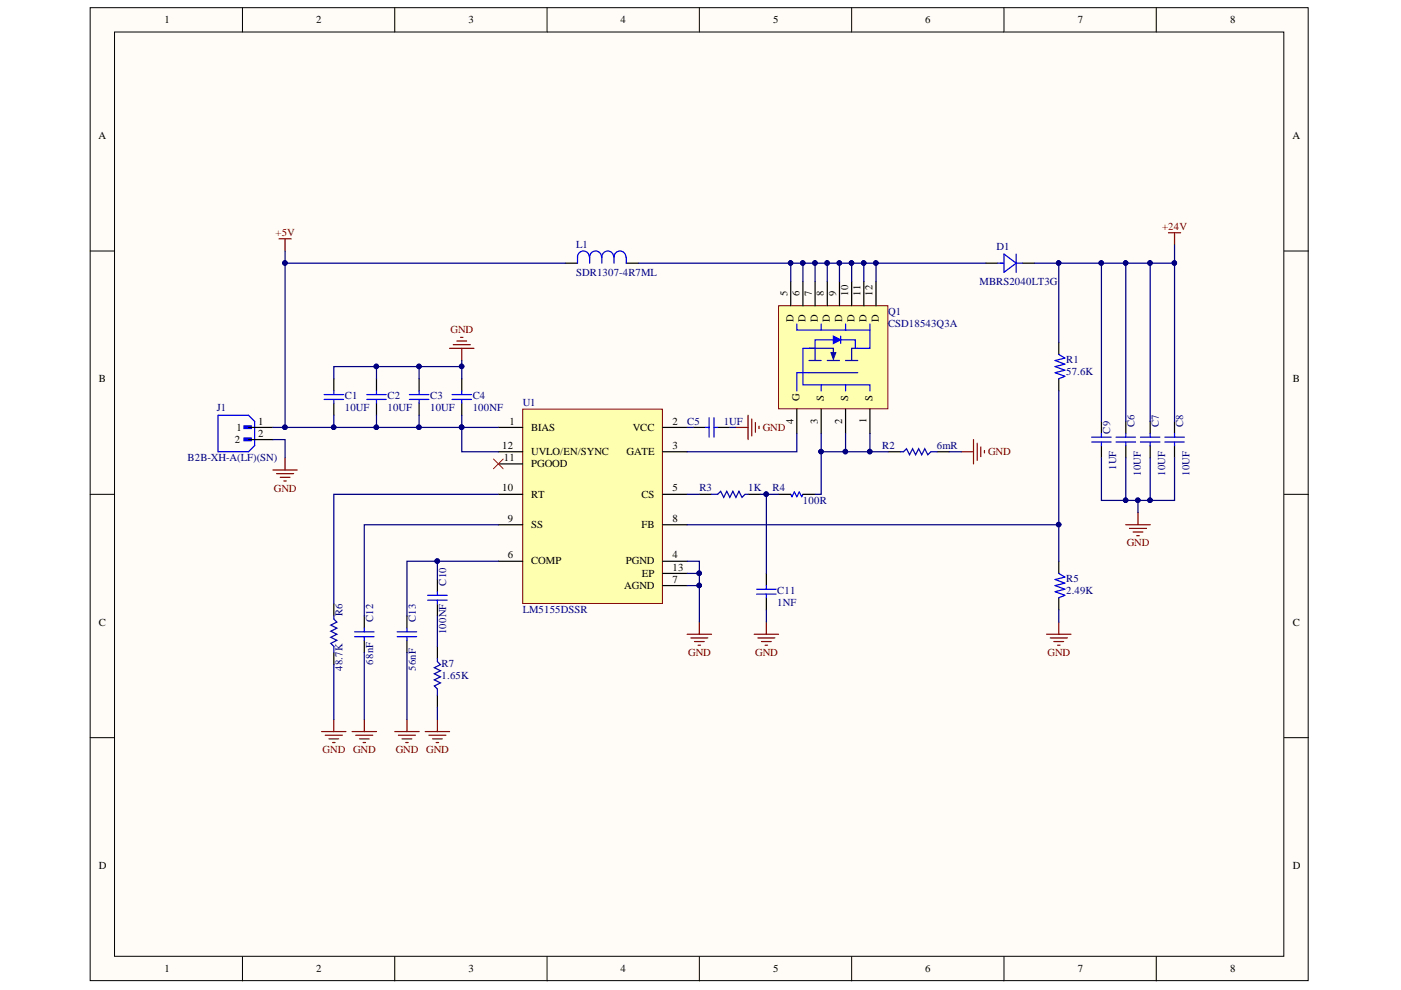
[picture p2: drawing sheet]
<svg xmlns="http://www.w3.org/2000/svg" width="297mm" height="210mm" viewBox="0 0 297 210" stroke-linecap="round" stroke-linejoin="round" font-family="sans-serif">
<g fill="#fffcf8" stroke="#000" stroke-width=".21">
<path d="M19.1 1.6h258.3v206.3h-258.3z"/>
<path d="M24.3 6.8h247.9v196h-247.9z"/>
</g>
<g fill="none" stroke="#000" stroke-width=".21">
<path d="M51.4 1.6v5.2M83.7 1.6v5.2M116 1.6v5.2M148.3 1.6v5.2M180.6 1.6v5.2M212.9 1.6v5.2M245.1 1.6v5.2M19.1 53.2h5.2M272.3 53.2h5.1M19.1 104.8h5.2M272.3 104.8h5.1M19.1 156.4h5.2"/>
<path d="M272.3 156.4h5.1M51.4 202.8v5.2M83.7 202.8v5.2M116 202.8v5.2M148.3 202.8v5.2M180.6 202.8v5.2M212.9 202.8v5.2M245.1 202.8v5.2"/>
</g>
<g fill="#00f" stroke="#00f" stroke-width=".26">
<path d="M51.7 90.3h1.6v.6h-1.6z"/>
<path d="M51.7 92.9h1.6v.5h-1.6z"/>
</g>
<path d="M46.2 88h6.5l1.3 1.3v5.2l-1.3 1.3h-6.5z" fill="none" stroke="#00f" stroke-width=".26"/>
<path d="M52.7 90.6h5.2M52.7 93.2h5.2" fill="none" stroke="#000" stroke-width=".26"/>
<path d="M110.8 86.8h29.6v41.2h-29.6z" fill="#ffffb0" stroke="#800000" stroke-width=".21"/>
<g fill="none" stroke="#000" stroke-width=".26">
<path d="M97.9 80.3v2.6M97.9 85.5v2.5M105.7 95.8h5.1M105.7 90.6h5.1M105.7 98.4h5.1M140.5 95.8h5.2M140.5 90.6h5.2M105.7 104.8h5.1M105.7 111.3h5.1M105.7 119h5.1M140.5 104.8h5.2M140.5 111.3h5.2"/>
<path d="M140.5 119h5.2M148.3 104.8h2.6M158.6 104.8h2.6M70.8 128v2.6M70.8 138.3v2.6M77.2 130.6v2.6M77.2 135.8v2.5M86.3 130.6v2.6M86.3 135.8v2.5M92.7 137.1v2.5M140.5 121.6h5.2M140.5 124.2h5.2"/>
<path d="M92.7 147.4v2.6"/>
</g>
<path d="M95.8 83.7h4.2M95.8 84.7h4.2M97.9 82.9v.8M97.9 84.7v.8M75.2 134h4.1M75.2 135h4.1M77.2 133.2v.8M77.2 135v.8M84.2 134h4.1M84.2 135h4.1M86.3 133.2v.8M86.3 135v.8" fill="none" stroke="#00f" stroke-width=".26"/>
<path d="M95.3 73.9h5.2M96.1 73.1h3.6M96.9 72.3h2M97.6 71.5h.6M97.9 73.9v2.5" fill="none" stroke="#800000" stroke-width=".26"/>
<path d="M104.6 97.3l2.1 2.1M106.7 97.3l-2.1 2.1" fill="none" stroke="#f00" stroke-width=".21"/>
<path d="M150.9 104.8h1.3l.6-.6 .6 1.3 .7-1.3 .6 1.3 .7-1.3 .6 1.3 .7-1.3 .6 1.3 .7-.7h.6M70.8 130.6v.7l.6 .6-1.3 .6 1.3 .7-1.3 .6 1.3 .7-1.3 .6 1.3 .7-1.3 .6 .7 .7v1.2M92.7 139.6v.7l.7 .6-1.3 .7 1.3 .6-1.3 .7 1.3 .6-1.3 .6 1.3 .7-1.3 .6 .6 .7v1.3" fill="none" stroke="#0000bf" stroke-width=".26"/>
<path d="M165.1 64.8h23.1v21.9h-23.1z" fill="#ffffb0" stroke="#800000" stroke-width=".21"/>
<path d="M178 59.7v5.1M180.6 59.7v5.1M183.2 59.7v5.1M185.7 59.7v5.1" fill="none" stroke="#000" stroke-width=".26"/>
<path d="M171.5 79h10.4M171.5 76.4h2.6M175.4 76.4h2.6M176.7 75.8v-1.9h-5.2h1.3v2.5M179.3 76.4h2.6" fill="none" stroke="#0000bf" stroke-width=".26"/>
<path d="M176.2 74.8h1l-.5 1.4z" fill="#0000bf"/>
<path d="M176.2 74.8h1l-.5 1.4z" fill="none" stroke="#0000bf" stroke-width=".21"/>
<path d="M181.9 73.9h-1.3v2.5" fill="none" stroke="#0000bf" stroke-width=".26"/>
<path d="M176.7 71.3l1.5 .8-1.5 .7z" fill="#00f"/>
<g fill="none" stroke="#00f" stroke-width=".26">
<path d="M124.9 54.5a1.25 1.25 0 0 0-1.2-1.3 1.25 1.25 0 0 0-1.3 1.3v1.3M127.5 54.5a1.25 1.25 0 0 0-1.2-1.3 1.25 1.25 0 0 0-1.3 1.3v1.3M130.1 54.5a1.25 1.25 0 0 0-1.2-1.3 1.25 1.25 0 0 0-1.3 1.3v1.3M132.7 54.5a1.25 1.25 0 0 0-1.3-1.3 1.25 1.25 0 0 0-1.2 1.3v1.3M132.8 54.5v1.3M211.6 55.8h1.3M212.9 53.9l2.5 1.9-2.5 1.9zM215.4 55.8h1.3M215.4 53.9v3.8M168.9 68.7v1.3h15.5M171.5 79h-2.6v3.9M171.5 73.9h-1.3v7.7h14.2v1.3"/>
<path d="M174.1 68.7v1.3M176.7 71.3l1.5 .8-1.5 .7zM176.7 72.1h-3.9v1.8M178.2 72.1h3.1v1.8M178.2 71.3v1.5M179.3 68.7v1.3M184.4 68.7v5.2h-2.5M224.5 75.1l1.3 .8-2.1 .5 2.1 .8-2.1 .5 2.1 .8-2.1 .5 2.1 .8-1.3 .5M68.7 83.7h4.1M68.7 84.7h4.1M70.8 82.9v.8M70.8 84.7v.8"/>
<path d="M77.8 83.7h4.1M77.8 84.7h4.1M79.8 82.9v.8M79.8 84.7v.8M86.8 83.7h4.1M86.8 84.7h4.1M88.9 82.9v.8M88.9 84.7v.8M149.6 90.6h.7M150.3 88.6v4.1M151.4 88.6v4.1M151.4 90.6h.8"/>
<path d="M174.1 81.6v1.3M179.3 81.6v1.3M231.5 92.7h4.1M231.5 93.7h4.1M233.5 91.9v.8M233.5 93.7v.8M236.6 92.7h4.2M236.6 93.7h4.2M238.7 91.9v.8M238.7 93.7v.8M241.8 92.7h4.1M241.8 93.7h4.1"/>
<path d="M243.9 91.9v.8M243.9 93.7v.8M247 92.7h4.1M247 93.7h4.1M249 91.9v.8M249 93.7v.8M167.7 104.8l.2 .5 .5-1 .5 1 .6-1 .5 1 .2-.5M90.7 126.2h4.1M90.7 127.3h4.1M92.7 125.4v.8M92.7 127.3v.7M160.4 124.9h4.2"/>
<path d="M160.4 126h4.2M162.5 124.2v.7M162.5 126v.7M224.5 121.6l1.3 .8-2.1 .5 2.1 .7-2.1 .6 2.1 .7-2.1 .5 2.1 .8-1.3 .5"/>
</g>
<g fill="none" stroke="#000" stroke-width=".26">
<path d="M119.9 55.8h2.5M132.8 55.8h2.6M167.7 59.7v5.1M170.2 59.7v5.1M172.8 59.7v5.1M175.4 59.7v5.1M209 55.8h2.6M216.7 55.8h2.6M224.5 72.6v2.5M70.8 80.3v2.6M70.8 85.5v2.5M79.8 80.3v2.6"/>
<path d="M79.8 85.5v2.5M88.9 80.3v2.6M88.9 85.5v2.5M147 90.6h2.6M152.2 90.6h2.5M168.9 86.8v5.1M174.1 86.8v5.1M179.3 86.8v5.1M184.4 86.8v5.1M188.3 95.8h2.6M198.6 95.8h2.6M224.5 80.3v2.6"/>
<path d="M233.5 89.3v2.6M233.5 94.5v2.6M238.7 89.3v2.6M238.7 94.5v2.6M243.9 89.3v2.6M243.9 94.5v2.6M249 89.3v2.6M249 94.5v2.6M165.1 104.8h2.6M170.2 104.8h2.6M224.5 119v2.6M92.7 122.9v2.5"/>
<path d="M92.7 128v2.6M162.5 121.6v2.6M162.5 126.7v2.6M224.5 126.7v2.6"/>
</g>
<path d="M190.9 95.8h.6l.7-.7 .6 1.3 .7-1.3 .6 1.3 .7-1.3 .6 1.3 .7-1.3 .6 1.3 .7-.6h1.2" fill="none" stroke="#0000bf" stroke-width=".26"/>
<g fill="none" stroke="#800000" stroke-width=".26">
<path d="M59.2 50.6h2.5M60.4 50.6v2.6M247.7 49.4h2.6M249 49.4v2.5M57.9 99.7h5.1M60.4 97.1v2.6M156 90.6h2.6M158.6 88v5.2M159.4 88.8v3.6M160.2 89.6v2.1M160.9 90.4v.5M203.8 95.8h2.6"/>
<path d="M206.4 93.2v5.2M207.2 94v3.6M207.9 94.8v2M208.7 95.5v.5M58.6 100.4h3.7M59.4 101.2h2.1M60.2 102h.5M238.7 111.3h5.2M239.5 112h3.6M240.2 112.8h2.1M241 113.6h.5M241.3 108.7v2.6"/>
<path d="M145.7 134.5h5.2M146.5 135.3h3.6M147.2 136h2.1M148 136.8h.5M148.3 131.9v2.6M159.9 134.5h5.2M160.7 135.3h3.6M161.5 136h2M162.2 136.8h.5M162.5 131.9v2.6M221.9 134.5h5.2M222.7 135.3h3.6"/>
<path d="M223.4 136h2.1M224.2 136.8h.5M224.5 131.9v2.6M68.2 155.1h5.2M69 155.9h3.6M69.7 156.7h2.1M70.5 157.4h.5M70.8 152.5v2.6M74.7 155.1h5.1M75.4 155.9h3.6M76.2 156.7h2.1M77 157.4h.5"/>
<path d="M77.2 152.5v2.6M83.7 155.1h5.2M84.5 155.9h3.6M85.2 156.7h2.1M86 157.4h.5M86.3 152.5v2.6M90.2 155.1h5.1M90.9 155.9h3.6M91.7 156.7h2.1M92.5 157.4h.5M92.7 152.5v2.6"/>
</g>
<g fill="none" stroke="#000080" stroke-width=".26">
<path d="M60.4 53.2v2.6M119.9 55.8h-59.5v34.8M135.4 55.8h32.3M167.7 59.7v-3.9h18v3.9M170.2 55.8v3.9M172.8 55.8v3.9M175.4 55.8v3.9M178 55.8v3.9M180.6 55.8v3.9M183.2 55.8v3.9M185.7 55.8h23.3M219.3 55.8h5.2v16.8"/>
<path d="M224.5 55.8h24.5v33.5M233.5 55.8v33.5M238.7 55.8v33.5M243.9 55.8v33.5M249 51.9v3.9M79.8 77.7v2.6M88.9 77.7v2.6M97.9 77.7h-27.1v2.6M97.9 76.4v3.9M57.9 93.2h2.5v3.9M57.9 90.6h12.9M70.8 88v2.6h9"/>
<path d="M79.8 88v2.6h9.1M88.9 88v2.6h9v5.2h7.8M97.9 88v2.6h7.8M145.7 90.6h1.3M154.7 90.6h1.3M168.9 91.9v3.9h-23.2M174.1 91.9v3.9h5.2M174.1 95.8v9h-1.3M179.3 91.9v3.9h5.1M184.4 91.9v3.9h3.9M201.2 95.8h2.6M224.5 82.9v36.1"/>
<path d="M233.5 97.1v9h15.5v-9M238.7 97.1v9M243.9 97.1v9M92.7 119v3.9M105.7 104.8h-34.9v23.2M105.7 111.3h-28.5v19.3M105.7 119h-19.4v11.6M145.7 119h2.6v12.9M145.7 104.8h2.6M145.7 111.3h78.8M161.2 104.8h3.9M162.5 104.8v16.8"/>
<path d="M241.3 106.1v2.6M77.2 138.3v14.2M86.3 138.3v14.2M92.7 130.6v6.5M145.7 121.6h2.6M145.7 124.2h2.6M162.5 129.3v2.6M224.5 129.3v2.6M70.8 140.9v11.6M92.7 150v2.5"/>
</g>
<g fill="#000080" stroke="#000080" stroke-width=".21">
<circle cx="97.9" cy="90.6" r=".48"/>
<circle cx="88.8" cy="90.6" r=".48"/>
<circle cx="79.8" cy="90.6" r=".48"/>
<circle cx="70.7" cy="90.6" r=".48"/>
<circle cx="79.8" cy="77.7" r=".48"/>
<circle cx="88.8" cy="77.7" r=".48"/>
<circle cx="92.7" cy="119" r=".48"/>
<circle cx="148.2" cy="121.5" r=".48"/>
<circle cx="148.2" cy="124.1" r=".48"/>
<circle cx="184.4" cy="95.7" r=".48"/>
<circle cx="179.2" cy="95.7" r=".48"/>
<circle cx="174.1" cy="95.7" r=".48"/>
<circle cx="162.4" cy="104.8" r=".48"/>
<circle cx="177.9" cy="55.8" r=".48"/>
<circle cx="180.5" cy="55.8" r=".48"/>
<circle cx="183.1" cy="55.8" r=".48"/>
<circle cx="170.2" cy="55.8" r=".48"/>
<circle cx="172.8" cy="55.8" r=".48"/>
<circle cx="175.4" cy="55.8" r=".48"/>
<circle cx="167.6" cy="55.8" r=".48"/>
<circle cx="60.4" cy="55.8" r=".48"/>
<circle cx="60.4" cy="90.6" r=".48"/>
<circle cx="224.4" cy="55.8" r=".48"/>
<circle cx="185.7" cy="55.8" r=".48"/>
<circle cx="224.4" cy="111.2" r=".48"/>
<circle cx="243.8" cy="55.8" r=".48"/>
<circle cx="238.7" cy="55.8" r=".48"/>
<circle cx="233.5" cy="55.8" r=".48"/>
<circle cx="238.7" cy="106.1" r=".48"/>
<circle cx="243.8" cy="106.1" r=".48"/>
<circle cx="241.2" cy="106.1" r=".48"/>
<circle cx="249" cy="55.8" r=".48"/>
<circle cx="97.9" cy="77.7" r=".48"/>
</g>
<g font-size="2.3">
<text x="34.9" y="4.9">1</text>
<text x="67" y="4.9">2</text>
<text x="99.4" y="4.9">3</text>
<text x="131.6" y="4.9">4</text>
<text x="163.9" y="4.9">5</text>
<text x="196.2" y="4.9">6</text>
<text x="228.5" y="4.9">7</text>
<text x="260.8" y="4.9">8</text>
<text x="20.9" y="29.4">A</text>
<text x="274.1" y="29.4">A</text>
<text x="21" y="81">B</text>
<text x="274.1" y="81">B</text>
<text x="49.8" y="93.9">2</text>
<text x="50.1" y="91.3">1</text>
<text x="54.8" y="90">1</text>
<text x="54.8" y="92.6">2</text>
<text x="106.5" y="95.2">12</text>
<text x="108" y="90">1</text>
<text x="112.6" y="91.3">BIAS</text>
<text x="134.1" y="91.3">VCC</text>
<text x="142.6" y="90">2</text>
<text x="142.6" y="95.2">3</text>
<text x="106.8" y="97.8">11</text>
<text x="112.6" y="96.5">UVLO/EN/SYNC</text>
<text x="112.6" y="99">PGOOD</text>
<text x="132.8" y="96.5">GATE</text>
<text x="106.5" y="104.2">10</text>
<text x="112.6" y="105.5">RT</text>
<text x="136" y="105.5">CS</text>
<text x="142.6" y="104.2">5</text>
<text x="107.6" y="110.7">9</text>
<text x="112.6" y="111.9">SS</text>
<text x="136" y="111.9">FB</text>
<text x="142.6" y="110.7">8</text>
<text x="107.6" y="118.4">6</text>
<text x="112.6" y="119.7">COMP</text>
<text x="132.7" y="119.7">PGND</text>
<text x="142.6" y="118.4">4</text>
<text x="132.4" y="124.8">AGND</text>
<text x="136.1" y="122.3">EP</text>
<text x="142.6" y="121">13</text>
<text x="142.6" y="123.5">7</text>
<text x="21" y="132.6">C</text>
<text x="274.1" y="132.6">C</text>
<text x="20.9" y="184.2">D</text>
<text x="274.1" y="184.2">D</text>
<text x="34.9" y="206.1">1</text>
<text x="67" y="206.1">2</text>
<text x="99.4" y="206.1">3</text>
<text x="131.6" y="206.1">4</text>
<text x="163.9" y="206.1">5</text>
<text x="196.2" y="206.1">6</text>
<text x="228.5" y="206.1">7</text>
<text x="260.8" y="206.1">8</text>
</g>
<g font-size="2.3" fill="#800000">
<text x="58.4" y="50">+5V</text>
<text x="246.4" y="48.7">+24V</text>
<text x="95.5" y="70.7">GND</text>
<text x="161.7" y="91.3">GND</text>
<text x="209.5" y="96.5">GND</text>
<text x="58.1" y="104.3">GND</text>
<text x="238.9" y="115.9">GND</text>
<text x="145.9" y="139.1">GND</text>
<text x="160.1" y="139.1">GND</text>
<text x="222.1" y="139.1">GND</text>
<text x="68.4" y="159.7">GND</text>
<text x="74.9" y="159.7">GND</text>
<text x="83.9" y="159.7">GND</text>
<text x="90.4" y="159.7">GND</text>
</g>
<g font-size="2.3" fill="#000080">
<text x="122.2" y="52.6">L1</text>
<text x="211.3" y="53">D1</text>
<text x="122.2" y="58.5">SDR1307-4R7ML</text>
<text x="207.7" y="60.4">MBRS2040LT3G</text>
<text x="188.3" y="66.8">Q1</text>
<text x="188.3" y="69.4">CSD18543Q3A</text>
<text x="226" y="76.9">R1</text>
<text x="226" y="79.4">57.6K</text>
<text x="46" y="87.2">J1</text>
<text x="73.1" y="84.6">C1</text>
<text x="73.1" y="87.2">10UF</text>
<text x="82.1" y="84.6">C2</text>
<text x="82.1" y="87.2">10UF</text>
<text x="91.2" y="84.6">C3</text>
<text x="91.2" y="87.2">10UF</text>
<text x="100.2" y="84.6">C4</text>
<text x="100.2" y="87.2">100NF</text>
<text x="110.8" y="86.1">U1</text>
<text x="145.7" y="90">C5</text>
<text x="153.4" y="90">1UF</text>
<text x="187" y="95.2">R2</text>
<text x="198.6" y="95.2">6mR</text>
<text x="39.8" y="97.8">B2B-XH-A(LF)(SN)</text>
<text x="148.3" y="104.2">R3</text>
<text x="158.6" y="104.2">1K</text>
<text x="163.8" y="104.2">R4</text>
<text x="170.2" y="106.8">100R</text>
<text x="164.8" y="125.9">C11</text>
<text x="226" y="123.3">R5</text>
<text x="226" y="125.9">2.49K</text>
<text x="110.8" y="130">LM5155DSSR</text>
<text x="164.8" y="128.5">1NF</text>
<text x="93.6" y="141.3">R7</text>
<text x="93.6" y="143.9">1.65K</text>
</g>
<g font-size="2.2">
<text x="166.9" y="62.8" transform="rotate(-90 166.9 62.8)">5</text>
<text x="169.5" y="62.8" transform="rotate(-90 169.5 62.8)">6</text>
<text x="172.1" y="62.8" transform="rotate(-90 172.1 62.8)">7</text>
<text x="174.7" y="62.8" transform="rotate(-90 174.7 62.8)">8</text>
<text x="177.3" y="62.8" transform="rotate(-90 177.3 62.8)">9</text>
<text x="179.9" y="62.8" transform="rotate(-90 179.9 62.8)">10</text>
<text x="182.4" y="62.8" transform="rotate(-90 182.4 62.8)">11</text>
<text x="185" y="62.8" transform="rotate(-90 185 62.8)">12</text>
<text x="168.2" y="68.3" transform="rotate(-90 168.2 68.3)">D</text>
<text x="170.8" y="68.3" transform="rotate(-90 170.8 68.3)">D</text>
<text x="173.4" y="68.3" transform="rotate(-90 173.4 68.3)">D</text>
<text x="176" y="68.3" transform="rotate(-90 176 68.3)">D</text>
<text x="178.6" y="68.3" transform="rotate(-90 178.6 68.3)">D</text>
<text x="181.1" y="68.3" transform="rotate(-90 181.1 68.3)">D</text>
<text x="183.7" y="68.3" transform="rotate(-90 183.7 68.3)">D</text>
<text x="186.3" y="68.3" transform="rotate(-90 186.3 68.3)">D</text>
<text x="168.2" y="89.9" transform="rotate(-90 168.2 89.9)">4</text>
<text x="169.5" y="84.9" transform="rotate(-90 169.5 84.9)">G</text>
<text x="173.4" y="89.8" transform="rotate(-90 173.4 89.8)">3</text>
<text x="174.7" y="84.9" transform="rotate(-90 174.7 84.9)">S</text>
<text x="178.6" y="89.9" transform="rotate(-90 178.6 89.9)">2</text>
<text x="179.9" y="84.9" transform="rotate(-90 179.9 84.9)">S</text>
<text x="183.7" y="89.7" transform="rotate(-90 183.7 89.7)">1</text>
<text x="185" y="84.9" transform="rotate(-90 185 84.9)">S</text>
</g>
<g font-size="2.2" fill="#000080">
<text x="235.4" y="91.9" transform="rotate(-90 235.4 91.9)">C9</text>
<text x="240.6" y="90.6" transform="rotate(-90 240.6 90.6)">C6</text>
<text x="245.7" y="90.6" transform="rotate(-90 245.7 90.6)">C7</text>
<text x="250.9" y="90.6" transform="rotate(-90 250.9 90.6)">C8</text>
<text x="236.7" y="99.7" transform="rotate(-90 236.7 99.7)">1UF</text>
<text x="241.8" y="100.9" transform="rotate(-90 241.8 100.9)">10UF</text>
<text x="247" y="100.9" transform="rotate(-90 247 100.9)">10UF</text>
<text x="252.2" y="100.9" transform="rotate(-90 252.2 100.9)">10UF</text>
<text x="94.6" y="124.2" transform="rotate(-90 94.6 124.2)">C10</text>
<text x="72.6" y="130.6" transform="rotate(-90 72.6 130.6)">R6</text>
<text x="79.1" y="131.9" transform="rotate(-90 79.1 131.9)">C12</text>
<text x="88.1" y="131.9" transform="rotate(-90 88.1 131.9)">C13</text>
<text x="94.6" y="134.5" transform="rotate(-90 94.6 134.5)">100NF</text>
<text x="72.6" y="142.2" transform="rotate(-90 72.6 142.2)">48.7K</text>
<text x="79.1" y="140.9" transform="rotate(-90 79.1 140.9)">68nF</text>
<text x="88.1" y="142.2" transform="rotate(-90 88.1 142.2)">56nF</text>
</g>
</svg>
